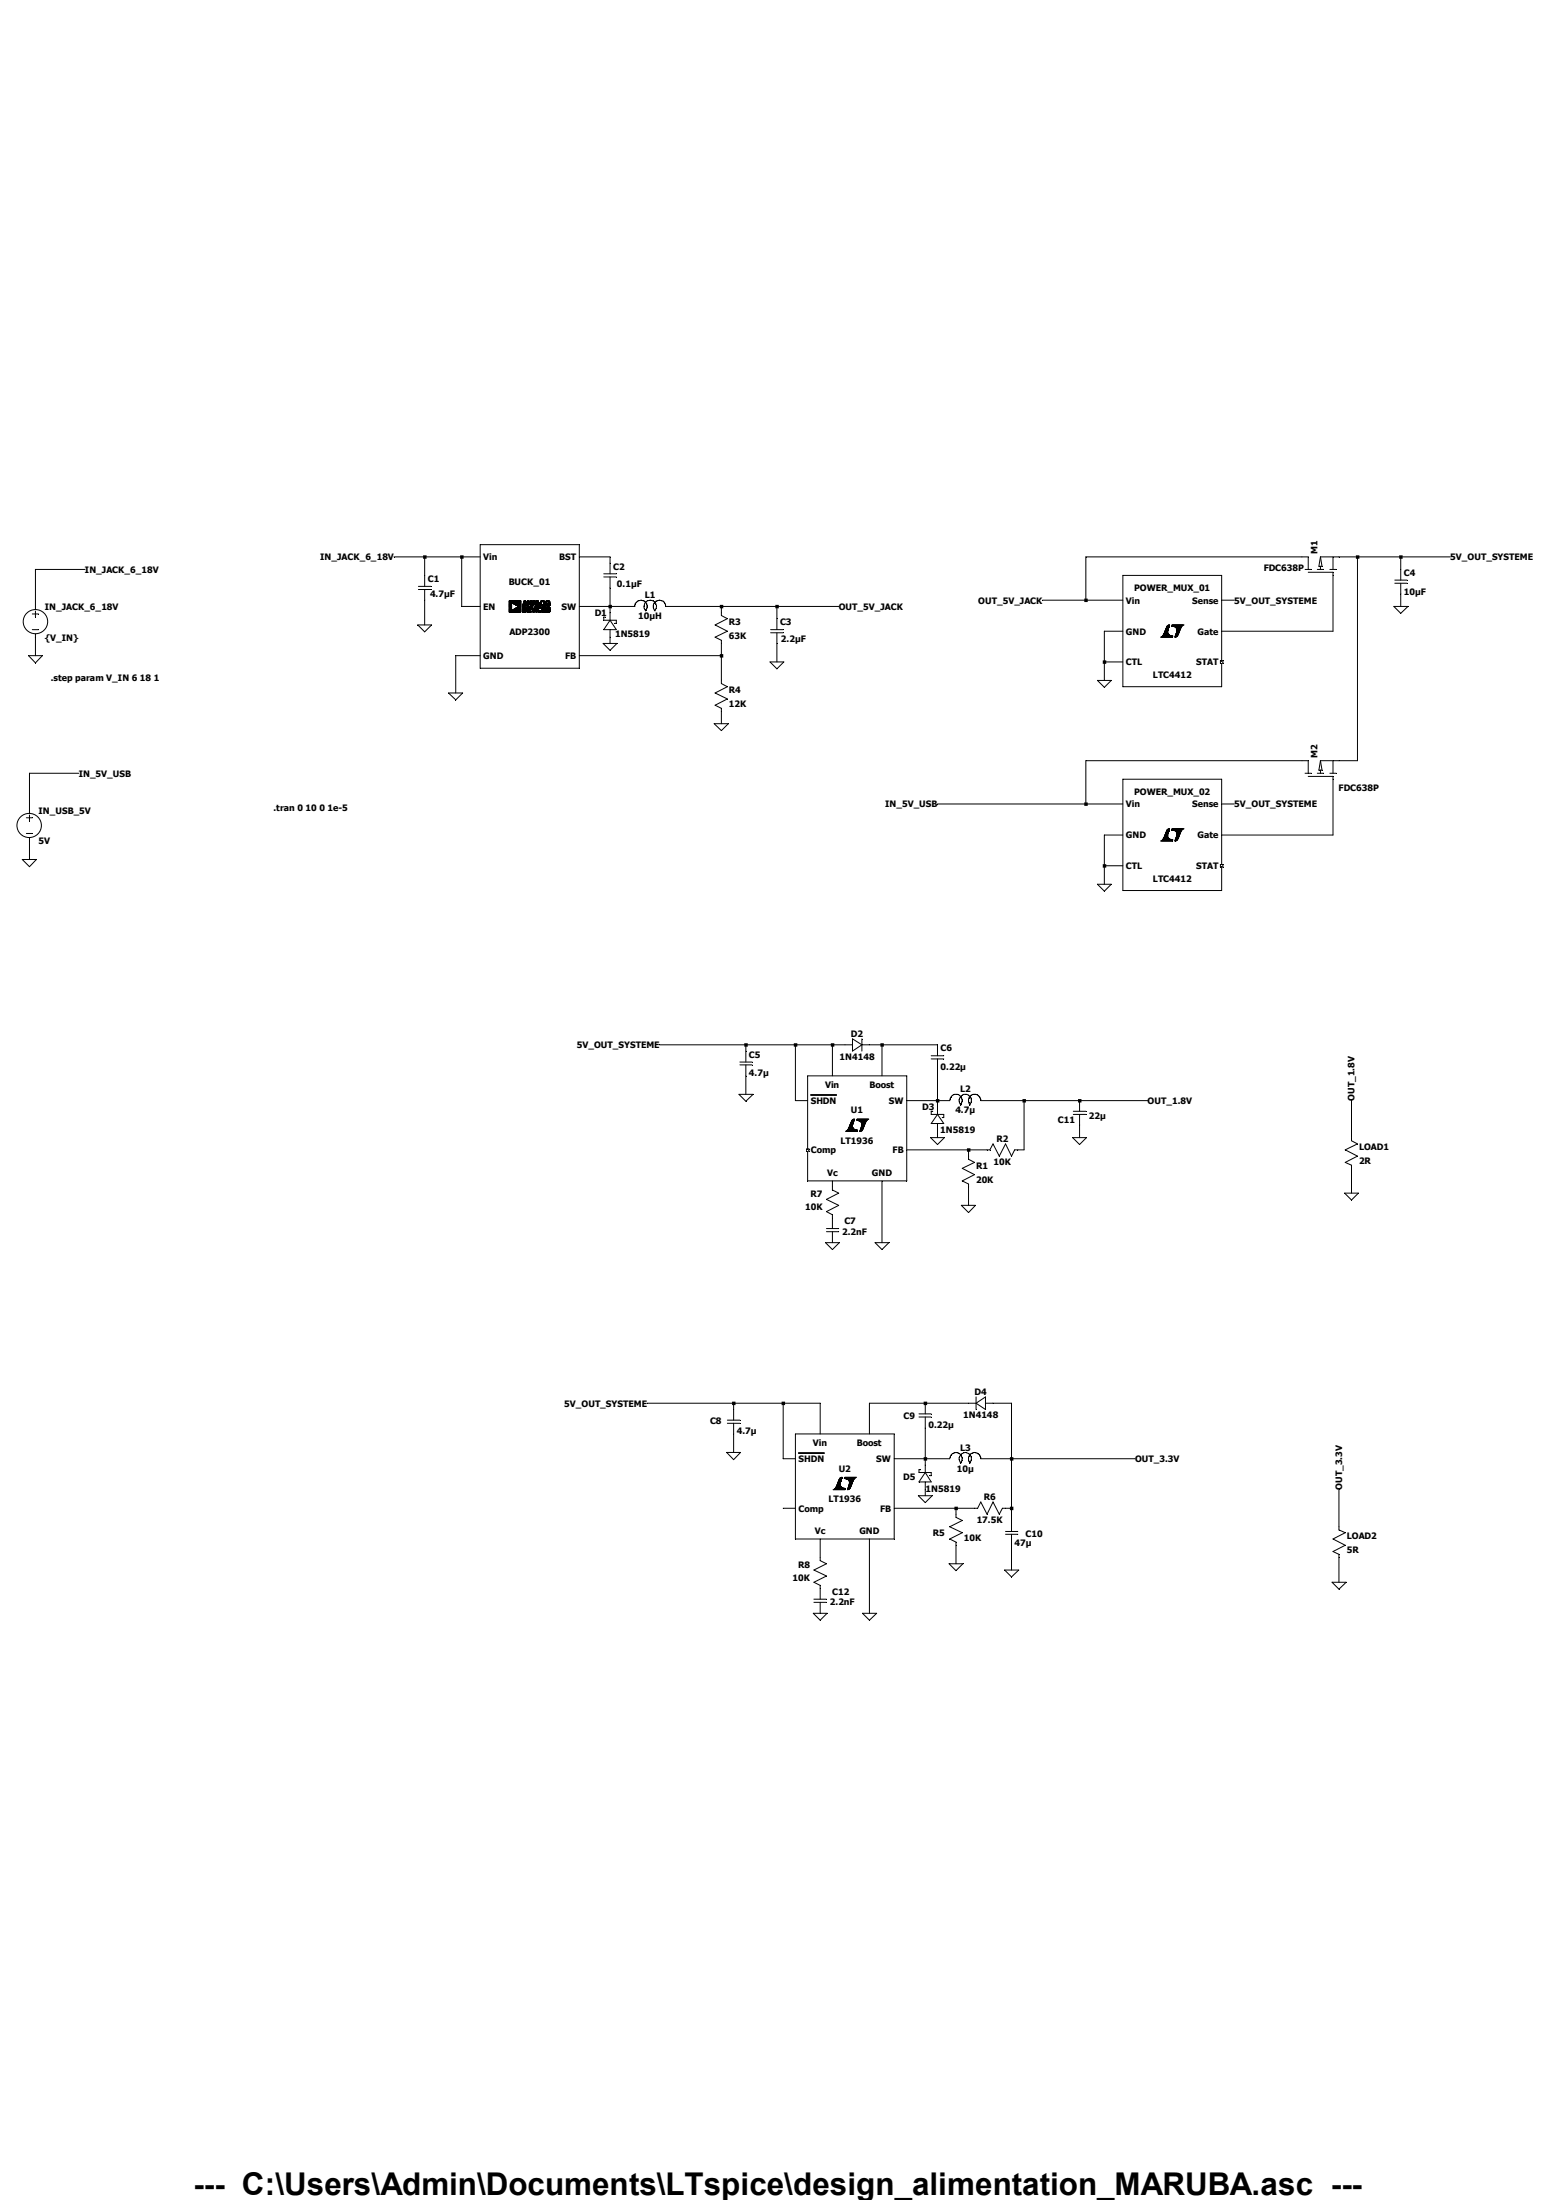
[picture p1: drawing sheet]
<svg xmlns="http://www.w3.org/2000/svg" width="210mm" height="297mm" viewBox="0 0 210 297" stroke-linecap="round" stroke-linejoin="round" font-family="sans-serif">
<g fill="none" stroke="#000" stroke-width=".13">
<path d="M56.5 79.2h1.7M56.5 79.6h1.7M57.3 77.7v1.5M57.3 79.6v1.4M64.8 73.5h13.4v16.7h-13.4zM81.5 77.5h1.7M81.5 77.9h1.7M82.3 76v1.5M82.3 77.9v1.5M68.7 81.1h1.6M68.7 81.2h1.6M68.7 81.3h1.6"/>
<path d="M68.7 81.4h1.6M68.7 81.4h.3M68.7 81.5h.3M68.7 81.6h.3M68.7 81.7h.3M68.7 81.8h.3M68.7 81.9h.3M68.7 82h.3M68.7 82.1h.3M68.7 82.2h.3M68.7 82.3h.3M68.7 82.4h.3"/>
<path d="M68.7 82.5h1.6M68.7 82.6h1.6M69.1 82.4h1.2M69.1 81.4h1.2M69.2 81.4h1.1M69.2 82.3h1.1M69.3 81.5h1M69.3 82.3h1M69.4 82.3h.9M69.4 81.6h.9M69.4 82.2h.9M69.5 81.6h.8"/>
<path d="M69.5 82.2h.8M69.6 81.7h.7M69.6 82.1h.7M69.7 81.7h.6M69.7 82h.6M69.8 81.8h.5M69.8 82h.5M69.9 81.8h.4M69.9 81.9h.4M70 81.9h.3M70.5 81.8h.2M70.5 82h.5"/>
<path d="M70.5 82.1h.2M70.5 82.2h.2M70.5 82.3h.2M70.5 82.4h.2M70.5 82.5h.2M70.5 82.5h.5M70.5 82.6h.5M70.5 82.6h.4M70.6 81.7h.1M70.6 81.5h.5M70.6 81.6h.5M70.7 81.4h.1"/>
<path d="M70.7 81.5h.1M70.7 81.3h.1M70.7 81.2h.3M70.8 81.1h.1M70.8 82.1h.3M70.8 82.5h.3M70.9 81.3h.1M70.9 81.4h.1M70.9 81.5h.2M70.9 82.1h.2M70.9 82.5h.2M71 82.2h.1"/>
<path d="M71 82.3h.1M71 82.4h.1M71 81.7h.1M71 81.7h.2M71 81.8h.2M71.2 82h.5M71.2 82.1h.1M71.2 82.2h.1M71.2 82.2h.4M71.2 82.3h.4M71.2 82.4h.1M71.2 82.5h.1"/>
<path d="M71.2 82.5h.5M71.2 82.6h.5M71.2 81.1h.2M71.2 81.2h.2M71.2 81.2h.3M71.2 81.3h.3M71.2 81.4h.1M71.2 81.5h.1M71.2 81.6h.1M71.2 81.7h.1M71.2 81.8h.1M71.4 81.4h.1"/>
<path d="M71.4 81.4h.2M71.5 81.5h.3M71.5 81.6h.3M71.5 81.7h.3M71.6 81.7h.2M71.6 81.1h.2M71.6 81.2h.2M71.6 81.3h.2M71.6 81.4h.2M71.6 81.8h.4M71.7 82h.2M71.8 82h.1"/>
<path d="M71.8 82.1h.1M71.8 82.2h.1M71.8 82.2h.2M71.8 82.3h.2M71.8 81.7h.2M71.8 82.4h.2M71.9 81.5h.4M71.9 81.6h.4M71.9 81.6h.5M71.9 82.4h.3M71.9 82.5h.2M71.9 81.4h.2"/>
<path d="M71.9 81.5h.2M71.9 82.6h.2M72 81.3h.1M72 81.4h.1M72 81.2h.2M72 81.2h.3M72.1 81.1h.1M72.1 82.3h.1M72.1 82.4h.1M72.1 82.1h.2M72.1 82.2h.2M72.1 82.2h.1"/>
<path d="M72.1 81.3h.2M72.1 81.4h.2M72.1 82h.2M72.2 81.4h.1M72.2 81.5h.1M72.2 82h.1M72.3 81.7h.1M72.3 81.8h.1M72.3 82h.2M72.3 82.1h.2M72.3 82.2h.2M72.3 82.3h.2"/>
<path d="M72.3 82.4h.2M72.3 82.5h.2M72.3 82.6h.2M72.5 81.1h.1M72.5 81.2h.1M72.5 81.3h.1M72.5 81.4h.1M72.5 81.5h.1M72.5 81.6h.1M72.5 81.7h.4M72.5 81.8h.4M72.6 82.1h.2"/>
<path d="M72.6 82.1h.1M72.6 82.2h.1M72.6 82.3h.1M72.6 82.4h.1M72.6 82.5h.2M72.6 82h.5M72.6 82.5h.5M72.6 82.6h.5M72.7 82h.3M72.7 82.6h.3M72.8 81.9h.1M72.9 81.4h.2"/>
<path d="M72.9 81.4h.1M72.9 81.5h.2M72.9 81.2h.3M72.9 81.3h.2M72.9 81.6h.2M72.9 81.7h.3M72.9 82.1h.3M72.9 82.5h.3M73 81.2h.5M73 81.7h.5M73 82.1h.2M73 82.5h.2"/>
<path d="M73 81.2h.4M73 81.7h.4M73 82.2h.2M73 82.4h.2M73.1 81.1h.3M73.1 81.8h.3M73.2 82h.5M73.2 82.1h.5M73.2 82.1h.1M73.2 82.2h.1M73.2 82.2h.4M73.2 82.3h.4"/>
<path d="M73.2 82.4h.1M73.2 82.5h.1M73.2 82.5h.7M73.2 82.5h.5M73.2 82.6h.5M73.3 81.7h.2M73.3 81.2h.2M73.4 81.3h.1M73.4 81.6h.1M73.4 81.4h.2M73.4 81.5h.2M73.6 81.3h.2"/>
<path d="M73.6 81.3h.1M73.6 81.4h.1M73.6 81.5h.1M73.6 81.6h.1M73.6 81.6h.2M73.7 81.2h.5M73.7 81.2h.1M73.7 81.7h.2M73.7 81.7h.5M73.7 81.2h.4M73.7 81.7h.4M73.7 82.1h.2"/>
<path d="M73.7 82.1h.1M73.7 82.2h.2M73.7 82.2h.3M73.7 82.4h.1M73.7 82.5h.1M73.7 82h.5M73.7 82.3h.5M73.7 82.5h.6M73.7 82.6h.5M73.8 81.1h.3M73.8 81.8h.2M73.8 82.3h.4"/>
<path d="M73.8 82h.4M73.8 82.6h.3M73.9 82.3h.4M74 81.4h.2M74 81.5h.2M74 81.9h.1M74 81.2h.2M74 81.7h.2M74 81.3h.2M74 81.6h.2M74 82.4h.3M74.1 81.3h.1"/>
<path d="M74.1 81.6h.1M74.1 82.1h.1M74.1 82.1h.2M74.1 82.5h.2M74.1 81.7h.1M74.1 81.8h.1M74.1 82.4h.2M81.7 83.3h-.2v.4h1.7v.5h-.2M82.3 82.7v1M82.3 85v1M82.3 83.7l.9 1.3h-1.7zM85.7 81.9a.83 .83 0 0 1 1.1-.8 .83 .83 0 0 1 .3 1.4"/>
<path d="M87.2 82.5a.84 .84 0 0 1 0-1.2 .84 .84 0 0 1 1.2 0 .84 .84 0 0 1-.1 1.2M89.8 81.9a.82 .82 0 0 0-1.1-.8 .82 .82 0 0 0-.3 1.4M97.4 82.7v.4l.8 .4-1.7 .9 1.7 .8-1.7 .8 .9 .4v.5M97.4 91.9v.4l.8 .4-1.7 .9 1.7 .8-1.7 .8 .9 .4v.5M104 85h1.7M104 85.4h1.7M104.9 83.5v1.5M104.9 85.4v1.5"/>
</g>
<path d="M151.6 77.7h13.3v15h-13.3z" fill="#fff"/>
<g fill="none" stroke="#000" stroke-width=".13">
<path d="M151.6 77.7h13.3v15h-13.3zM156.6 86h1.6M156.8 86h1.4M156.8 85.9h1.4M156.9 85.9h1.4M157 85.8h1.1M157 85.8h.9M157 85.7h.8M157.1 85.7h.7M157.1 85.6h.6M157.1 85.6h.5M157.1 85.5h.5"/>
<path d="M157.2 85.4h.4M157.2 85.3h.4M157.2 85.2h.4M157.3 85.1h.3M157.3 85.2h.3M157.3 85h.3M157.4 84.9h.3M157.4 85h.2M157.4 84.8h.3M157.4 84.7h.3M157.5 84.6h.3M157.5 84.7h.3"/>
<path d="M157.5 84.5h.3M157.6 84.5h.2M157.6 84.4h.3M157.7 84.4h.2M158.2 84.5h1.4M158.2 84.5h1.3M158.2 84.4h1.5M158.2 84.4h1.6M158.4 84.6h1.1M158.5 84.6h1M158.6 86h.2M158.6 86h.1"/>
<path d="M158.6 85.9h.3M158.6 84.7h.8M158.7 85.8h.3M158.7 85.7h.3M158.7 84.7h.7M158.7 85.6h.3M158.7 84.8h.7M158.7 85.5h.4M158.8 84.8h.5M158.8 85.5h.3M158.8 85.4h.3M158.8 84.9h.5"/>
<path d="M158.8 85h.5M158.8 85.3h.3M158.8 85.3h.4M158.8 85.2h.4M158.9 85.1h.4M158.9 85.1h.3M164.7 89.2h.4v.3h-.4z"/>
</g>
<g fill="none" stroke="#000" stroke-width=".13">
<path d="M175.7 75.2h.9v1.7M176.1 76.9h.9M176.6 77.3h3.3v.4M177.8 76.9h.8M178.2 75.2h2.5M178.2 76.5v.4M178.2 75.2l.2 1.3h-.4zM179.5 76.9h.8M179.9 75.2v1.7M188.3 78.3h1.6M188.3 78.7h1.6M189.1 76.9v1.4"/>
<path d="M189.1 78.7v1.5"/>
</g>
<path d="M151.6 105.2h13.3v15h-13.3z" fill="#fff"/>
<g fill="none" stroke="#000" stroke-width=".13">
<path d="M151.6 105.2h13.3v15h-13.3zM156.6 113.5h1.6M156.8 113.5h1.4M156.9 113.4h1.4M157 113.3h1.1M157 113.3h.9M157 113.2h.8M157.1 113.2h.7M157.1 113.2h.6M157.1 113.1h.6M157.1 113.1h.5M157.1 113h.5"/>
<path d="M157.2 112.9h.4M157.2 112.8h.4M157.2 112.7h.4M157.3 112.6h.3M157.3 112.7h.3M157.3 112.5h.3M157.4 112.4h.3M157.4 112.5h.2M157.4 112.3h.3M157.4 112.2h.3M157.5 112.1h.3M157.5 112.2h.3"/>
<path d="M157.6 112h.2M157.6 111.9h.3M157.7 111.9h.2M158.2 112h1.4M158.2 112.1h1.3M158.2 111.9h1.5M158.2 111.9h1.6M158.4 112.1h1.1M158.5 112.1h1M158.6 113.5h.2M158.6 113.5h.1M158.6 113.5h.3"/>
<path d="M158.6 113.4h.3M158.6 112.2h.8M158.7 113.3h.3M158.7 113.2h.3M158.7 112.2h.7M158.7 112.3h.7M158.7 113.1h.3M158.7 113h.4M158.8 112.4h.5M158.8 113h.3M158.8 112.9h.3M158.8 112.5h.5"/>
<path d="M158.8 112.6h.5M158.8 112.8h.4M158.8 112.7h.4M158.9 112.6h.4M158.9 112.6h.3M164.7 116.7h.4v.4h-.4z"/>
</g>
<g fill="none" stroke="#000" stroke-width=".13">
<path d="M3.6 110.4h.8M3.6 112.5h.8M4 109.4v.4M4 110v.8M4 113.1v.4M175.7 102.7h.9v1.7M176.1 104.4h.9M176.6 104.8h3.3v.4M177.8 104.4h.8M178.2 102.7h2.5M178.2 104v.4M178.2 102.7l.2 1.3h-.4z"/>
<path d="M179.5 104.4h.8M179.9 102.7v1.7"/>
<circle cx="3.9" cy="111.4" r="1.64"/>
</g>
<path d="M109 145.2h13.4v14.2h-13.4z" fill="#fff"/>
<g fill="none" stroke="#000" stroke-width=".13">
<path d="M108.9 155.1h.3v.3h-.3zM109 145.2h13.4v14.2h-13.4zM109.4 147.9h3.5M109.4 147.8h3.5M114.1 152.7h1.6M114.2 152.7h1.5M114.3 152.7h1.4M114.3 152.6h1.4M114.4 152.6h1.3M114.4 152.5h1.2M114.5 152.5h.9M114.5 152.4h.8"/>
<path d="M114.5 152.4h.7M114.6 152.3h.5M114.6 152.2h.5M114.6 152.1h.5M114.7 152.1h.4M114.7 152h.4M114.7 151.9h.4M114.7 151.8h.4M114.8 151.8h.3M114.8 151.7h.3M114.9 151.6h.3M114.9 151.6h.2"/>
<path d="M114.9 151.5h.3M114.9 151.3h.3M114.9 151.4h.3M115 151.3h.3M115 151.2h.3M115.1 151.2h.2M115.1 151.1h.2M115.2 151.1h.2M115.7 151.1h1.5M115.7 151.2h1.4M115.7 151.3h1.3M115.7 151.1h1.6"/>
<path d="M115.8 151.3h1.2M116 152.7h.2M116 151.3h.9M116.1 152.7h.2M116.1 152.6h.3M116.1 152.5h.3M116.1 151.4h.8M116.2 152.5h.3M116.2 152.4h.3M116.2 151.4h.7M116.2 151.5h.6M116.2 152.3h.3"/>
<path d="M116.2 151.6h.6M116.2 152.2h.3M116.2 152.1h.4M116.3 151.6h.5M116.3 152.1h.3M116.3 152h.3M116.3 151.7h.5M116.3 151.8h.4M116.3 151.9h.4"/>
</g>
<g fill="none" stroke="#000" stroke-width=".13">
<path d="M99.9 143.4h1.6M99.9 143.8h1.6M100.7 141.9v1.5M100.7 143.8v1.4M114 141.1h1.1M115.1 140.3l1.2 .8-1.2 .8zM116.3 140.3v1.6M116.3 141.1h1M125.7 142.5h1.7M125.7 143h1.7M125.9 150h-.2v.5h1.7v.4h-.2M126.5 141.1v1.4"/>
<path d="M126.5 143v1.4M126.5 149.4v1.1M126.5 151.7v1M126.5 150.5l.9 1.2h-1.7zM128.2 148.6a.85 .85 0 0 1 1.2-.8 .85 .85 0 0 1 .2 1.4M129.7 149.2a.85 .85 0 0 1 0-1.2 .85 .85 0 0 1 1.2 0 .85 .85 0 0 1 0 1.2M130.7 156.1v.4l.8 .4-1.6 .8 1.6 .9-1.6 .8 .8 .5v.3M132.4 148.6a.85 .85 0 0 0-1.2-.8 .85 .85 0 0 0-.3 1.4M133.2 155.2h.4l.4-.8 .9 1.7 .8-1.7 .8 1.7 .4-.9h.5"/>
</g>
<path d="M107.4 193.6h13.3v14.2h-13.3z" fill="#fff"/>
<g fill="none" stroke="#000" stroke-width=".13">
<path d="M11.5 76.9h-6.7v5.4M53.2 75.2h11.6M57.3 75.2v2.5M62.3 75.2v6.7h2.5M78.2 75.2h4.1v.8M82.3 79.4v3.3M175.7 75.2h-29.1v5.8M179.9 77.7v7.5h-15M180.7 75.2h15M183.2 75.2v27.5h-2.5M189.1 75.2v1.7M3.9 88.5h1.8l-.9 1z"/>
<path d="M4.4 82.9h.8M4.4 85h.8M4.8 82.5v.8M4.8 85.6v2.9M56.4 84.4h1.9l-1 .9zM57.3 81v3.4M60.5 93.6h1.9l-.9 .9zM64.8 88.5h-3.3v5.1M78.2 81.9h7.5M78.2 88.5h19.2M81.4 86.9h1.9l-1 .9zM82.3 86v.9"/>
<path d="M89.8 81.9h23.4M96.4 97.7h1.9l-.9 .9zM97.4 81.9v.8M97.4 86.9v5M97.4 96.1v1.6M103.9 89.4h1.9l-.9 .9zM104.9 81.9v1.6M104.9 86.9v2.5M140.7 81h10.9M148.1 91.9h1.9l-.9 .9zM149.1 89.4h2.5M151.6 85.2h-2.5v6.7"/>
<path d="M164.9 81h1.7M188.1 81.9h1.9l-.9 .9zM189.1 80.2v1.7M3 116h1.9l-.9 1zM4 113.5v2.5M10.6 104.4h-6.6v5M126.5 108.5h25.1M148.1 119.4h1.9l-.9 .9zM149.1 116.9h2.5M151.6 112.7h-2.5v6.7M164.9 108.5h1.7M175.7 102.7h-29.1v5.8"/>
<path d="M179.9 105.2v7.5h-15M89 141.1h25M99.7 147.7h1.9l-.9 1zM100.7 141.1v.8M100.7 145.2v2.5M107.4 141.1v7.5h1.6M112.4 141.1v4.1M112.4 159.4v1.3l.8 .4-1.7 .8 1.7 .8-1.7 .9 .9 .4v1.9M117.3 141.1h9.2M119 141.1v4.1M119 159.4v8.4M122.4 148.6h5.8"/>
<path d="M122.4 155.2h10.8M125.6 153.6h1.9l-1 .9zM126.5 144.4v5M126.5 152.7v.9M130.7 155.2v.9M132.4 148.6h22.5M138.2 148.6v6.6h-.8M144.8 153.6h1.8l-.9 .9zM144.9 150h1.7M144.9 150.5h1.7M145.7 148.6v1.4M145.7 150.5v3.1"/>
<path d="M182.4 148.6v5.4l.8 .4-1.6 .8 1.6 .9-1.6 .8 .8 .4v3.8M111.4 167.8h1.9l-.9 .9zM111.5 165.9h1.7M111.5 166.3h1.7M112.4 166.3v1.5M118.1 167.8h1.9l-1 .9zM129.8 162.7h1.9l-1 1zM130.7 160.2v2.5M181.5 161.1h1.8l-.9 .9zM87.3 189.4h23.4v4.2M98.1 196.1h1.8l-.9 1zM98.2 191.7h1.7"/>
<path d="M98.2 192.2h1.7M99 189.4v2.3M99 192.2v3.9M105.7 189.4v7.5h1.7M107.4 193.6h13.3v14.2h-13.3zM107.8 196.2h3.5M107.8 196.1h3.5M113.2 200h.3M113.2 199.9h.3M113.2 199.8h.3M113.3 199.7h.3M113.3 199.6h.3"/>
<path d="M113.4 199.6h.2M113.4 199.5h.3M113.5 199.5h.2M113.6 199.4h.1M114 199.6h1.4M114 199.5h1.6M114 199.5h1.4M114 199.4h1.6M114.1 199.6h1.2M114.3 199.7h1M114.4 199.7h.8M114.5 199.8h.7"/>
<path d="M114.6 199.9h.6M114.6 199.9h.5M114.6 200h.5M120.7 196.9h7.5a.84 .84 0 0 1 1.1-.7 .84 .84 0 0 1 .3 1.3M124 190.9h1.7M124 191.3h1.7M124.2 198.4h-.2v.4h1.7v.4h-.2M124.9 198.8l.8 1.3h-1.7zM124.9 189.4v1.5M124.9 191.3v7.5M129.7 197.5a.84 .84 0 0 1 0-1.2 .84 .84 0 0 1 1.2 0 .84 .84 0 0 1 0 1.2M131.7 188.6v1.7"/>
<path d="M131.7 189.4l1.3-.8v1.7zM131.7 189.4h-14.4v4.2M133 189.4h3.5v17.4M153.2 196.9h-20.8a.84 .84 0 0 0-1.2-.7 .84 .84 0 0 0-.3 1.3M105.7 203.6h1.7M109.8 217.8h1.8l-.9 .9zM109.9 215.9h1.6M109.9 216.3h1.6M110.7 207.8v2.9l.8 .4-1.6 .9 1.6 .8-1.6 .8 .8 .4v1.9M110.7 216.3v1.5M112.4 201.1h1.6M112.5 201.1h1.5"/>
<path d="M112.6 201h1.4M112.6 201h1.5M112.7 201h1.4M112.7 200.9h1.3M112.8 200.9h1M112.8 200.8h.9M112.8 200.8h.8M112.9 200.7h.6M112.9 200.6h.6M112.9 200.6h.5M112.9 200.5h.5M113 200.5h.4"/>
<path d="M113 200.4h.4M113 200.3h.4M113.1 200.2h.3M113.1 200.1h.4M113.1 200.2h.4M114.4 201.1h.2M114.4 201.1h.1M114.4 201h.2M114.4 201h.3M114.5 200.9h.2M114.5 200.9h.3M114.5 200.8h.3"/>
<path d="M114.5 200.7h.3M114.5 200.7h.4M114.6 200.7h.3M114.6 200.6h.3M114.6 200.5h.3M114.6 200.4h.3M114.6 200.1h.5M114.6 200.4h.4M114.6 200.3h.4M114.7 200.1h.4M114.7 200.2h.4M114.7 200.2h.3"/>
<path d="M116.4 217.8h1.9l-1 .9zM117.3 207.8v10M120.7 203.6h11.3l.4-.8 .8 1.6 .8-1.6 .9 1.6 .4-.8h1.2M124 201.9h1.8l-.9 1zM124.9 200.1v1.8M128.1 211.1h1.9l-1 .9zM129 203.6v1.3l.9 .4-1.7 .8 1.7 .8-1.7 .9 .8 .4v2.9M135.6 212h1.9l-1 .9zM135.7 206.8h1.7M135.7 207.1h1.7M136.5 207.1v4.9M179.8 213.6h1.9l-1 .9z"/>
<path d="M180.7 201.1v5.4l.9 .4-1.7 .9 1.7 .8-1.7 .9 .8 .3v3.8"/>
<circle cx="4.8" cy="83.9" r="1.64"/>
</g>
<path d="M57.1 75h.5v.4h-.5zM62.1 75h.5v.4h-.5zM82.1 81.7h.5v.4h-.5zM97.2 81.7h.4v.4h-.4zM97.2 88.3h.4v.5h-.4zM98.8 189.2h.5v.5h-.5zM100.5 140.8h.4v.5h-.4zM104.6 81.7h.5v.4h-.5zM105.5 189.2h.5v.5h-.5zM107.1 140.8h.5v.5h-.5zM112.1 140.8h.5v.5h-.5zM118.8 140.8h.5v.5h-.5zM124.7 189.2h.4v.5h-.4zM124.7 196.7h.4v.5h-.4zM126.3 148.4h.5v.4h-.5zM128.8 203.4h.5v.5h-.5zM130.5 155h.5v.5h-.5zM136.3 196.7h.5v.5h-.5zM136.3 203.4h.5v.5h-.5zM138 148.4h.5v.4h-.5zM145.5 148.4h.5v.4h-.5zM146.3 80.8h.5v.5h-.5zM146.3 108.3h.5v.5h-.5zM148.8 89.2h.5v.4h-.5zM148.8 116.7h.5v.4h-.5zM183 75h.5v.4h-.5zM188.8 75h.5v.4h-.5z" fill-rule="evenodd" fill="#000"/>
<text font-size="4.2" x="26.1" y="296.3">--- C:\Users\Admin\Documents\LTspice\design_alimentation_MARUBA.asc ---</text>
<g font-size="1.2">
<text x="11.5" y="77.3">IN_JACK_6_18V</text>
<text x="43.2" y="75.6">IN_JACK_6_18V</text>
<text x="65.2" y="75.6">Vin</text>
<text x="75.5" y="75.6">BST</text>
<text x="82.8" y="76.9">C2</text>
<text x="170.6" y="77.1">FDC638P</text>
<text x="177.8" y="74.8" transform="rotate(-90 177.8 74.8)">M1</text>
<text x="189.5" y="77.7">C4</text>
<text x="195.7" y="75.6">5V_OUT_SYSTEME</text>
<text x="6.1" y="82.3">IN_JACK_6_18V</text>
<text x="57.7" y="78.6">C1</text>
<text x="58" y="80.6">4.7µF</text>
<text x="65.2" y="82.3">EN</text>
<text x="68.7" y="79">BUCK_01</text>
<text x="75.8" y="82.3">SW</text>
<text x="80.3" y="83.2">D1</text>
<text x="83.3" y="79.3">0.1µF</text>
<text x="86.1" y="83.6">10µH</text>
<text x="87" y="80.8">L1</text>
<text x="113.2" y="82.3">OUT_5V_JACK</text>
<text x="132" y="81.5">OUT_5V_JACK</text>
<text x="152" y="81.5">Vin</text>
<text x="153.1" y="79.8">POWER_MUX_01</text>
<text x="160.9" y="81.5">Sense</text>
<text x="166.6" y="81.5">5V_OUT_SYSTEME</text>
<text x="189.5" y="80.3">10µF</text>
<text x="6.1" y="86.5">{V_IN}</text>
<text x="65.2" y="89">GND</text>
<text x="68.7" y="85.7">ADP2300</text>
<text x="76.3" y="89">FB</text>
<text x="83" y="86.1">1N5819</text>
<text x="98.4" y="84.4">R3</text>
<text x="98.4" y="86.3">63K</text>
<text x="105.3" y="84.4">C3</text>
<text x="105.4" y="86.7">2.2µF</text>
<text x="152" y="85.7">GND</text>
<text x="152" y="89.8">CTL</text>
<text x="161.5" y="89.8">STAT</text>
<text x="161.6" y="85.7">Gate</text>
<text x="6.9" y="91.9">.step param V_IN 6 18 1</text>
<text x="98.4" y="93.6">R4</text>
<text x="98.4" y="95.5">12K</text>
<text x="155.6" y="91.5">LTC4412</text>
<text x="10.6" y="104.9">IN_5V_USB</text>
<text x="153.1" y="107.4">POWER_MUX_02</text>
<text x="177.8" y="102.3" transform="rotate(-90 177.8 102.3)">M2</text>
<text x="180.7" y="106.8">FDC638P</text>
<text x="5.2" y="109.9">IN_USB_5V</text>
<text x="36.9" y="109.4">.tran 0 10 0 1e-5</text>
<text x="119.5" y="109">IN_5V_USB</text>
<text x="152" y="109">Vin</text>
<text x="152" y="113.2">GND</text>
<text x="160.9" y="109">Sense</text>
<text x="161.6" y="113.2">Gate</text>
<text x="166.6" y="109">5V_OUT_SYSTEME</text>
<text x="5.2" y="114">5V</text>
<text x="152" y="117.3">CTL</text>
<text x="155.6" y="119">LTC4412</text>
<text x="161.5" y="117.3">STAT</text>
<text x="77.9" y="141.5">5V_OUT_SYSTEME</text>
<text x="101.1" y="142.8">C5</text>
<text x="113.3" y="143.1">1N4148</text>
<text x="114.9" y="140">D2</text>
<text x="127" y="141.9">C6</text>
<text x="101.1" y="145.3">4.7µ</text>
<text x="109.4" y="149.1">SHDN</text>
<text x="111.4" y="146.9">Vin</text>
<text x="117.3" y="146.9">Boost</text>
<text x="120" y="149.1">SW</text>
<text x="124.5" y="149.9">D3</text>
<text x="127" y="144.4">0.22µ</text>
<text x="129.6" y="147.5">L2</text>
<text x="154.9" y="149.1">OUT_1.8V</text>
<text x="182.8" y="148.6" transform="rotate(-90 182.8 148.6)">OUT_1.8V</text>
<text x="109.4" y="155.7">Comp</text>
<text x="113.5" y="154.5">LT1936</text>
<text x="114.9" y="150.3">U1</text>
<text x="120.5" y="155.7">FB</text>
<text x="126.9" y="153">1N5819</text>
<text x="128.9" y="150.3">4.7µ</text>
<text x="134.5" y="154.2">R2</text>
<text x="142.8" y="151.6">C11</text>
<text x="147" y="151">22µ</text>
<text x="183.4" y="155.3">LOAD1</text>
<text x="109.4" y="161.6">R7</text>
<text x="111.6" y="158.8">Vc</text>
<text x="117.7" y="158.8">GND</text>
<text x="131.7" y="157.8">R1</text>
<text x="131.7" y="159.7">20K</text>
<text x="134.1" y="157.3">10K</text>
<text x="183.4" y="157.2">2R</text>
<text x="108.7" y="163.4">10K</text>
<text x="113.7" y="166.7">2.2nF</text>
<text x="114" y="165.3">C7</text>
<text x="76.2" y="189.9">5V_OUT_SYSTEME</text>
<text x="122" y="191.6">C9</text>
<text x="130" y="191.5">1N4148</text>
<text x="131.5" y="188.3">D4</text>
<text x="95.8" y="192.2">C8</text>
<text x="99.4" y="193.6">4.7µ</text>
<text x="107.8" y="197.4">SHDN</text>
<text x="109.7" y="195.2">Vin</text>
<text x="115.7" y="195.2">Boost</text>
<text x="118.3" y="197.4">SW</text>
<text x="125.3" y="192.8">0.22µ</text>
<text x="129.6" y="195.8">L3</text>
<text x="153.2" y="197.4">OUT_3.3V</text>
<text x="111.8" y="202.8">LT1936</text>
<text x="113.2" y="198.7">U2</text>
<text x="121.9" y="199.8">D5</text>
<text x="124.9" y="201.4">1N5819</text>
<text x="129.2" y="198.7">10µ</text>
<text x="132.8" y="202.5">R6</text>
<text x="181.1" y="201.1" transform="rotate(-90 181.1 201.1)">OUT_3.3V</text>
<text x="107.8" y="204.1">Comp</text>
<text x="110" y="207.1">Vc</text>
<text x="116" y="207.1">GND</text>
<text x="118.8" y="204.1">FB</text>
<text x="125.9" y="207.3">R5</text>
<text x="130.1" y="208">10K</text>
<text x="131.8" y="205.6">17.5K</text>
<text x="136.9" y="208.7">47µ</text>
<text x="138.4" y="207.5">C10</text>
<text x="181.8" y="207.8">LOAD2</text>
<text x="181.8" y="209.7">5R</text>
<text x="107" y="213.4">10K</text>
<text x="107.7" y="211.6">R8</text>
<text x="112.3" y="215.3">C12</text>
<text x="112" y="216.7">2.2nF</text>
</g>
</svg>
